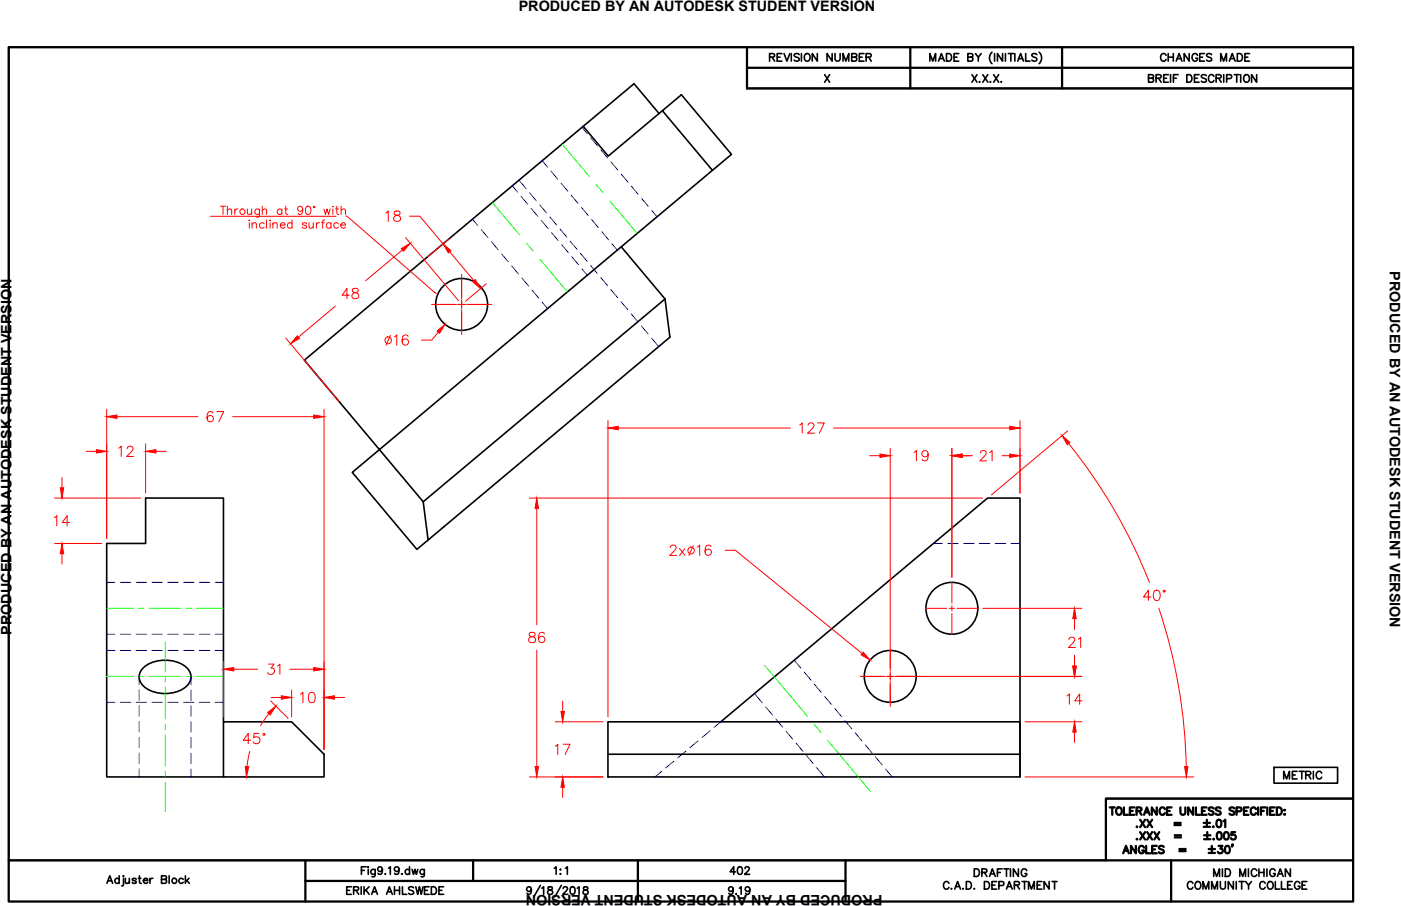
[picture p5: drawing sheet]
<svg xmlns="http://www.w3.org/2000/svg" width="432mm" height="279mm" viewBox="0 0 432 279" stroke-linecap="round" stroke-linejoin="round" font-family="sans-serif">
<!-- layer: OBJECT LINES -->
<g fill="none" stroke="#000" stroke-width=".5">
<path d="M2.7 14.6h227.5v12.7h186.8v219h-76.2v19h-338.1zM286.6 18.9v-2.4l.9 2.4 .9-2.4v2.4M289.3 18.9l.9-2.4 .8 2.4M289.6 18.1h1.1M291.7 16.5h.8a1.25 1.25 0 0 1 .8 1.2 1.25 1.25 0 0 1-.8 1.2h-.8zM294 17.6h.9M295.5 16.5h-1.5v2.4h1.5M298.3 17.6l1.3-.1 .2-.3-.1-.5-1.4-.2v2.4l1.4-.3 .1-.5-.5-.5M300.6 16.5l.9 1.1 .9-1.1M301.5 17.6v1.3M305.8 16.1a2.42 2.42 0 0 0 0 3.5M306.5 16.5v2.4"/>
<path d="M309 16.5v2.4l-1.6-2.4v2.4M309.9 16.5v2.4M310.8 16.5h1.5M311.6 16.5v2.4M312.8 16.5v2.4M313.7 18.9l.9-2.4 .9 2.4M314 18.1h1.1M316.1 16.5v2.4h1.4M319.6 16.8a.88 .88 0 0 0-1.6 .3l.2 .3 1.2 .5a.54 .54 0 0 1 0 .8 1.06 1.06 0 0 1-1.4-.2M320.3 16.1a2.42 2.42 0 0 1 0 3.5M179.7 39l-85.9 72.1 23.1 27.6 102.7-86.2M204.2 34.1l5.8-4.9 15.4 18.4-5.8 4.9z"/>
<path d="M204.2 34.1l-16.7 14-7.8-9.1 15.7-13.2 7.7 9.2M254.1 23l1.6 2.4M255.7 23l-1.6 2.4M299.6 23l1.5 2.4M301.1 23l-1.5 2.4M301.9 25.1l-.1 .2h.2M302.9 23l1.6 2.4M304.5 23l-1.6 2.4M305.2 25.1l-.1 .2h.3M306.2 23l1.6 2.4M307.8 23l-1.6 2.4M308.6 25.1l-.1 .2h.2"/>
<path d="M191.5 76.1l13.5 16.1M205 92.2l1.5 11.8-78 65.4-19.9-23.7 8.3-7 13.5 16M205 92.2l-74.6 62.5M130.4 154.7l1.5 11.8M44.2 205.9a10.8 10.8 0 0 1 13.4 0 4 4 0 0 1-1.5 6.7 11 11 0 0 1-11.9-1.1 3.7 3.7 0 0 1 0-5.6zM68.9 222.6h21l10 10v7h-31zM68.9 222.6v-69h-24v14h-12v72h36M187.4 222.6h127v17h-127zM187.4 232.6h127M222.1 222.6l82.3-69h10v86M392.7 236.6h19.6v4.9h-19.6zM32.9 272.4l.9-2.3 .9 2.3"/>
<path d="M33.3 271.6h1.1M36.7 271.2a.74 .74 0 0 0-1.1-.1 .74 .74 0 0 0 0 1.1 .74 .74 0 0 0 1.1-.1M36.7 270.1v2.3M38.1 270.1v.2zM38.1 270.9v1.9l-.1 .3-.5 .1M38.6 270.9l.1 1.4 .6 .1 .6-.4M39.9 270.9v1.5M42 271.2a.7 .7 0 0 0-1.3 0l1.2 .5 .1 .4a.71 .71 0 0 1-1.3 0M42.6 270.9h.8M43 270.1v1.9l.1 .3 .4 .1M44.2 271.5h1.3a.72 .72 0 0 0-1-.6 .72 .72 0 0 0-.2 1.2l.5 .3 .7-.3M46.2 270.9v1.5"/>
<path d="M47.1 270.9a.77 .77 0 0 0-.9 .6M49.8 271.2l1.3-.1 .2-.6-.5-.4h-1v2.3l1.4-.2 .1-.6-.5-.4M52.1 270.1v2.3M56.5 271.2a.74 .74 0 0 0-1.1-.1 .74 .74 0 0 0 0 1.1 .74 .74 0 0 0 1.1-.1M57.1 270.1v2.3M57.6 271.5l.8 .9M58.3 270.9l-1.2 1.1M111.4 268.4h.9M112.8 267.3h-1.4v2.3M113.5 267.3v.2zM113.5 268.1v1.5M115.6 268.1v1.8a.61 .61 0 0 1-.3 .5 .61 .61 0 0 1-.7-.1"/>
<path d="M115.6 268.4a.75 .75 0 0 0-1.1-.1 .75 .75 0 0 0 0 1.1 .75 .75 0 0 0 1.1-.1M117.9 268.1a.73 .73 0 0 1-1 .6 .73 .73 0 0 1-.3-1.1 .73 .73 0 0 1 1.1 0 1.24 1.24 0 0 1-.7 2l-.5-.3M118.7 269.4l-.1 .1h.3M119.8 267.7l.5-.4v2.3M123 268.1a.73 .73 0 0 1-1 .6 .73 .73 0 0 1-.3-1.1 .73 .73 0 0 1 1.2 0l.1 .5a1.09 1.09 0 0 1-.9 1.5l-.5-.3M123.9 269.4l-.1 .1h.2M126.2 268.4a.75 .75 0 0 0-1.1-.1 .75 .75 0 0 0 0 1.1 .75 .75 0 0 0 1.1-.1M126.2 267.3v2.3M127 268.1l.4 1.5 .5-1.5 .4 1.5 .5-1.5M130.8 268.1v1.8a.61 .61 0 0 1-.4 .5 .61 .61 0 0 1-.6-.1M130.8 268.4a.75 .75 0 0 0-1.1-.1 .75 .75 0 0 0 0 1.1 .75 .75 0 0 0 1.1-.1M163.8 274.2a.72 .72 0 0 1-1 .6 .72 .72 0 0 1-.3-1.1 .72 .72 0 0 1 1.2 .1l.1 .4a1.09 1.09 0 0 1-.9 1.6l-.5-.3"/>
<path d="M166.5 273l-2 3.6M167 273.9l.6-.4v2.3M169 273.6a.47 .47 0 0 0 .2 .8l.5 .1a.67 .67 0 0 1 .6 .6 .67 .67 0 0 1-.5 .7h-.5a.67 .67 0 0 1-.6-.7 .67 .67 0 0 1 .7-.6l.7-.3 .1-.4a.87 .87 0 0 0-1.2-.2zM170.8 267.7l.6-.4v2.3M172.6 268.2h.2zM172.7 269.4v.2zM173 273l-2 3.6M173.6 274l.4-.5 .7 .1 .2 .3-.3 .8-1.1 1.1h1.5M174.3 267.7l.6-.4v2.3M176 273.6a.76 .76 0 0 1 1.1 .3l.1 .6a1.01 1.01 0 0 1-.8 1.3 1.49 1.49 0 0 1-.4-2.2zM177.9 273.9l.6-.4v2.3M179.9 273.6a.47 .47 0 0 0 .2 .8l.5 .1a.67 .67 0 0 1 .7 .6 .67 .67 0 0 1-.6 .7h-.4a.67 .67 0 0 1-.6-.7 .67 .67 0 0 1 .7-.6l.4-.1a.47 .47 0 0 0 .2-.8z"/>
<circle cx="142.3" cy="93.9" r="8"/>
<circle cx="293.4" cy="187.6" r="8"/>
<circle cx="274.4" cy="208.6" r="8"/>
<circle cx="53.7" cy="271.6" r=".77"/>
</g>
<!-- layer: HIDDEN -->
<g fill="none" stroke="#00f" stroke-width=".31">
<path d="M179.4 39.3l1.6 1.9M157.9 57.3l1.6 2M160 55.6l2.2 2.6M163.2 59.4l2.1 2.5M167.1 49.6l1.7 1.9M169.8 52.8l2.1 2.5M172.9 56.5l2.1 2.5M182.1 42.5l2.1 2.5M185.2 46.2l2.1 2.5M188.3 50l2.1 2.4M191.5 53.7l2 2.5M194.6 57.4l2.1 2.5"/>
<path d="M145.6 67.6l1.7 2M148.3 70.8l2.1 2.5M151.4 74.5l2.1 2.5M154.6 78.3l2.1 2.5M160.6 60.5l2.1 2.5M163.7 64.3l2.1 2.4M166.3 63.2l2.1 2.5M166.8 68l2.1 2.5M169.5 66.9l2.1 2.5M170 71.7l2.1 2.5M172.6 70.6l2.1 2.5M173.1 75.4l2.1 2.5"/>
<path d="M175.7 74.4l2.1 2.5M176.1 60.2l2.1 2.5M176.2 79.2l2.1 2.5M178.9 78.1l2.1 2.5M179.2 64l2.1 2.5M182.3 67.7l2.1 2.5M185.5 71.4l2.1 2.5M188.6 75.2l1.6 1.9M197.7 61.2l2.1 2.4M200.9 64.9l1.6 2M157.7 82l2.1 2.5M160.8 85.7l2.1 2.5"/>
<path d="M164 89.5l2.1 2.5M167.1 93.2l1.7 2M179.4 82.9l1.6 2M182 81.9l2.1 2.4M185.1 85.6l2.1 2.5M188.3 89.3l2.1 2.5M191.4 93l2.1 2.5M194.5 96.8l2.1 2.5M197.7 100.5l2.1 2.5M200.8 104.3l2.2 2.6M32.9 179.6h2.5M37.1 179.6h3.2"/>
<path d="M41.9 179.6h3.3M46.8 179.6h3.3M51.7 179.6h3.2M56.6 179.6h3.2M61.4 179.6h3.3M66.3 179.6h2.6M287.7 167.6h2.8M292.1 167.6h3.2M297 167.6h3.2M301.8 167.6h3.3M306.7 167.6h3.3M311.6 167.6h2.8"/>
<path d="M32.9 195.6h2.5M37.1 195.6h3.2M41.9 195.6h3.3M46.8 195.6h3.3M51.7 195.6h3.2M56.6 195.6h3.2M61.4 195.6h3.3M66.3 195.6h2.6M32.9 200.6h2.5M32.9 216.6h2.5M37.1 200.6h3.2M37.1 216.6h3.2"/>
<path d="M41.9 200.6h3.3M41.9 216.6h3.3M42.9 208.6v2.5M42.9 212.7v3.3M42.9 217.6v3.3M46.8 200.6h3.3M46.8 216.6h3.3M51.7 200.6h3.2M51.7 216.6h3.2M56.6 200.6h3.2M56.6 216.6h3.2M58.9 208.7v2.5"/>
<path d="M58.9 212.8v3.2M58.9 217.7v3.2M61.4 200.6h3.3M61.4 216.6h3.3M66.3 200.6h2.6M66.3 216.6h2.6M232.5 213.9l2.5 2.9M236 218l2.1 2.5M244.8 203.6l2 2.4M247.9 207.3l2.1 2.5M251 211l2.1 2.5M254.1 214.8l2.1 2.4"/>
<path d="M257.3 218.5l2.1 2.5M42.9 222.5v3.2M42.9 227.4v3.2M42.9 232.2v3.3M42.9 237.1v2.5M58.9 222.5v3.3M58.9 227.4v3.3M58.9 232.3v3.2M58.9 237.2v2.4M203.9 237.9l-2 1.7M207.7 234.8l-2.5 2M211.4 231.6l-2.5 2.1"/>
<path d="M215.1 228.5l-2.5 2.1M218.9 225.4l-2.5 2M222.1 222.6l-2 1.7M239.1 221.8l2.1 2.5M242.3 225.5l2.1 2.5M245.4 229.2l2.1 2.5M248.5 233l2.1 2.5M251.7 236.7l2.4 2.9M260.4 222.2l2.1 2.5M263.5 226l2.1 2.5M266.7 229.7l2.1 2.5M269.8 233.4l2.1 2.5"/>
<path d="M272.9 237.2l2.1 2.4"/>
</g>
<!-- layer: CENTERLINE -->
<g fill="none" stroke="#0f0" stroke-width=".31">
<path d="M173.2 44.4l8.5 10.1M183.8 57l2.1 2.4M151.7 62.5l8.5 10M162.3 75l2.1 2.5M166.5 80l8.4 10M187.9 61.9l8.5 10.1M32.8 187.6h8.3M42.8 187.6h1.6M46 187.6h9.8M50.9 198v9.1M57.4 187.6h1.6M60.6 187.6h8.4"/>
<path d="M32.8 208.6h8.3M42.8 208.6h1.6M46 208.6h9.8M50.9 208.7v1.6M50.9 211.9v9.8M57.4 208.6h1.6M60.6 208.6h8.4M235.7 205.3l13.2 15.6M50.9 223.3v1.6M50.9 226.6v9.7M50.9 237.9v1.7M251 223.4l2 2.5"/>
<path d="M255.1 228.4l13.2 15.6M50.9 241.2v9"/>
</g>
<!-- layer: DIMENSIONS -->
<g fill="none" stroke="#f00" stroke-width=".31">
<path d="M64.9 66.7h38.7M67.9 63.6h1.7M68.7 63.6v2.5M70.1 64.9l.6-.5 .6 .2 .1 1.5M70.1 63.6v2.5M72.4 64.4v1.7M73.3 64.4a.82 .82 0 0 0-.9 .8M76.2 64.4l.2 1.6 .6 .1 .6-.4M76.7 68h.3zM76.8 68.7v1.7M77.6 64.4v1.7M77.7 69.2l.6-.5 .6 .1 .1 1.6"/>
<path d="M77.7 68.7v1.7M80 64.4l-.1 2.3-.4 .3-.6-.1M80 64.8a.81 .81 0 0 0-1.2-.1 .81 .81 0 0 0 0 1.2 .81 .81 0 0 0 1.2-.1M80.8 64.9l.6-.5 .6 .2 .2 1.5M80.8 63.6v2.5M81.4 69a.81 .81 0 0 0-1.2-.1 .81 .81 0 0 0 0 1.2 .81 .81 0 0 0 1.2-.1M82.2 67.8v2.6M83.2 67.8v.3zM83.2 68.7v1.7M84.1 69.2l.6-.5 .6 .1 .1 1.6M84.1 68.7v1.7M86.4 69.4h1.5a.78 .78 0 0 0-1.2-.7 .78 .78 0 0 0-.2 1.3 .77 .77 0 0 0 1.4 0"/>
<path d="M86.9 64.8a.81 .81 0 0 0-1.2-.1 .81 .81 0 0 0 0 1.2 .81 .81 0 0 0 1.2-.1M86.9 64.4v1.7M87.7 64.4h.9M88.1 63.6v2.1l.1 .3 .5 .1M90 69a.81 .81 0 0 0-1.2-.1 .81 .81 0 0 0 0 1.2 .81 .81 0 0 0 1.2-.1M90 67.8v2.6M93.3 64.4a.79 .79 0 0 1-1.1 .7 .79 .79 0 0 1-.3-1.2 .79 .79 0 0 1 1.3 .1 1.34 1.34 0 0 1-.9 2.1l-.5-.3M94.5 63.7a.81 .81 0 0 1 1.2 .4 1.27 1.27 0 0 1-.8 2 1.62 1.62 0 0 1-.4-2.4zM94.5 69a.76 .76 0 0 0-1.3 0l.1 .3 1.1 .3 .1 .4a.77 .77 0 0 1-1.3 0M95.2 68.7l.1 1.6 .6 .1 .7-.5M96.6 68.7v1.7M97.5 68.7v1.7"/>
<path d="M98.5 68.7a.82 .82 0 0 0-1 .7M99.1 68.7h.8M99.8 64.4l.5 1.7 .5-1.7 .5 1.7 .5-1.7M100.1 67.8l-.5 .2-.1 .3v2.1M102 69a.81 .81 0 0 0-1.2-.1 .81 .81 0 0 0 0 1.2 .81 .81 0 0 0 1.2-.1M102 68.7v1.7M102.6 63.6v.2zM102.6 64.4v1.7M103.5 64.4h.8M103.8 63.6v2.1l.1 .3 .5 .1M104.3 69a.81 .81 0 0 0-1.2-.1 .81 .81 0 0 0 0 1.2 .81 .81 0 0 0 1.2-.1M105 69.4h1.5a.78 .78 0 0 0-1.1-.7 .78 .78 0 0 0-.3 1.3 .77 .77 0 0 0 1.4 0"/>
<path d="M105.1 64.9l.6-.5 .7 .2 .1 1.5M105.1 63.6v2.5M106.6 66.6h.3l27.1 23.6M118.9 65.7l.8-.6v3.2M121.6 65.2a.64 .64 0 0 0 .3 1.1 1.17 1.17 0 0 1 1.3 .4 1.17 1.17 0 0 1 .1 1.2 1.13 1.13 0 0 1-1.2 .3 1.13 1.13 0 0 1-.8-1 1.86 1.86 0 0 1 1.8-1.1l.2-.6a1.19 1.19 0 0 0-1.7-.3zM124 77.1l-11.3 9.5M125 73.3l16.3 19.4M126.2 66.7h3.2l7.1 8.5M138.3 73.7l-6.4 5.4M138.6 77.6l7.5 9M103.3 94.4l-11.3 9.6M107.7 91h-2.3l1.5-2.1v3.2"/>
<path d="M108.8 89.1a.64 .64 0 0 0 .3 1 1.17 1.17 0 0 1 1.2 .4 1.17 1.17 0 0 1 .1 1.3 1.13 1.13 0 0 1-1.2 .3 1.13 1.13 0 0 1-.7-1.1 1.45 1.45 0 0 1 1.5-.9 .65 .65 0 0 0 .3-1l-.5-.2zM133 93.9h7.7M141 93.9h2.6M142.3 84.6v7.7M142.3 92.6v2.6M142.3 95.5v7.7M143.9 93.9h7.7M149.9 87.5l-6.4 5.4M88.1 104.2l16.3 19.5M120.3 103.4l-1.3 3.1M121.5 103.9l.8-.6v3.2M125.8 103.7a.93 .93 0 0 0-1.4-.3 1.9 1.9 0 0 0 .5 3.1 .99 .99 0 0 0 1-.9 .99 .99 0 0 0-.9-1.1 .99 .99 0 0 0-1.1 .9"/>
<path d="M135.1 102.4l-2 2.5h-3.2M26.5 139.2h3.2M32.9 126.2v39.9M36.1 128.5h24.9M36.6 138.2l.8-.6v3.2M39.2 138.4l.1-.5 .5-.3 .9 .2a.71 .71 0 0 1 .1 1l-1.8 2h2.1M44.9 136.9v15.2M48.1 139.2h3.1M65.6 127.4a.91 .91 0 0 0-.9-.5 .91 .91 0 0 0-.7 .6 1.84 1.84 0 0 0 .7 2.6 .99 .99 0 0 0 1.1-.9 .99 .99 0 0 0-.9-1.1 .99 .99 0 0 0-1.1 .9M66.8 126.9h2.2l-1.6 3.2M71.7 128.5h25M99.9 126.2v104.9"/>
<path d="M187.4 129.7v91.4M190.6 132h53M246.5 131l.7-.6v3.2M249.1 131.2l.1-.5 .5-.3 .9 .2a.71 .71 0 0 1 .1 1l-1.8 2h2.1M251.9 130.4h2.2l-1.6 3.2M256.9 132h54.3M274.4 138.3v60.8M281.7 139.6l.7-.7v3.2M293.4 138.3v39.8M302.1 139.7l.2-.5 .4-.3 1 .2a.73 .73 0 0 1 .1 1.1l-1.8 1.9h2.1M305 139.6l.8-.7v3.2M314.4 129.7v22.4"/>
<path d="M329.1 132.9l-23.5 19.7M329.3 136.8a163.7 163.7 0 0 1 25 42.8M16.8 159.6l.7-.6v3.2M16.8 153.6h26.6M19.1 147.2v3.2M163.2 153.6h139.7M165.4 156.8v35.9M268 140.5h3.2M286.1 140a.98 .98 0 0 1-1.4 .8 .98 .98 0 0 1-.4-1.5 .98 .98 0 0 1 1.6 .1 2.91 2.91 0 0 1-.3 2.6 .93 .93 0 0 1-1.3-.3M296.6 140.5h3.1M308.8 140.5h2.4M16.8 167.6h14.6"/>
<path d="M19.1 170.8v3.1M21.5 161.1h-2.3l1.5-2.1v3.2M206.6 168.9l.1-.5 .5-.3 .9 .2a.73 .73 0 0 1 .1 1l-1.8 2h2.1M209.4 169.2l1.7 2.1M211.1 169.2l-1.7 2.1M213.7 168.3l-1.4 3M214.9 168.7l.7-.6v3.2M219.1 168.6a.95 .95 0 0 0-1.3-.3 1.9 1.9 0 0 0 .4 3 .99 .99 0 0 0 1.1-.9 .99 .99 0 0 0-.9-1.1 .99 .99 0 0 0-1.1 .9M223.5 169.7h3.2l39 31.8M293.4 179.5v6.5M163.2 195.2a.64 .64 0 0 0 .4 1 1.17 1.17 0 0 1 1.2 .4 1.17 1.17 0 0 1 .1 1.3 1.14 1.14 0 0 1-1.2 .3 1.14 1.14 0 0 1-.8-1.1 1.45 1.45 0 0 1 1.6-.9 .64 .64 0 0 0 .3-1l-.5-.2zM167.8 195.5a.92 .92 0 0 0-.9-.5 .92 .92 0 0 0-.8 .6 1.86 1.86 0 0 0 .8 2.6 .99 .99 0 0 0 1-.9 .99 .99 0 0 0-.9-1.1 .99 .99 0 0 0-1 .9"/>
<path d="M274.4 199.3v7.7M285.3 187.6h6.5M292.6 187.6h1.6M293.4 186.8v1.6M293.4 189.2v6.5M295 187.6h6.5M302.9 187.6h30.6M329.4 197.3l.2-.5 .4-.3 1 .2a.73 .73 0 0 1 .1 1l-1.8 2h2.1M331.2 190.8v3.3M332.3 197.1l.8-.6v3.2M354.7 184.1h-2.3l1.5-2.1v3.2M355.9 182.2a1.02 1.02 0 0 1 1.5 .4 2.64 2.64 0 0 1-.3 2.4 1.03 1.03 0 0 1-1.5-.4 2.58 2.58 0 0 1 .3-2.4z"/>
<path d="M357.1 187.5a163.7 163.7 0 0 1 8.5 48.9M68.9 204.1v17M72.1 206.4h7.3M82.8 204.8h1.7l-1 1.2a1.06 1.06 0 0 1 1 1.5 1.06 1.06 0 0 1-1.7 .3l-.3-.4M83.4 216.1l5.4 5.4M83.5 215.1h3.2M85.5 205.4l.8-.6v3.2M89.3 206.4h7.4M89.9 212.8v8.3M92.6 214.1l.8-.6v3.2M95.5 213.7a1.04 1.04 0 0 1 1.5 .4 2.65 2.65 0 0 1-.3 2.4 1.03 1.03 0 0 1-1.5-.4 2.59 2.59 0 0 1 .3-2.4zM103 215.1h3.2"/>
<path d="M165.4 200.5v35.9M173.4 216.2v3.2M265.1 208.6h7.7M273.1 208.6h2.6M274.4 207.3v2.6M274.4 210.2v7.7M275.9 208.6h57.6M328.8 214.6l.8-.6v3.2M331.2 202.1v3.3M333.5 216.1h-2.3l1.6-2.1v3.2M77 231.7l-.9 4.7M77.3 228.3h-2.3l1.5-2.1v3.2"/>
<path d="M79.8 226.2h-1.5l-.1 1.3a1.12 1.12 0 0 1 1.7 0 1.12 1.12 0 0 1-.3 1.7 1.12 1.12 0 0 1-1.6-.5M82.9 220.1l-2.6 3.7M163.2 239.6h22.7M171.1 222.6h14.8M171.2 230.1l.7-.6v3.2M173.6 229.5h2.1l-1.5 3.2M315.9 239.6h52M315.9 222.6h17.6M331.2 225.8v3.1M173.4 242.8v3.1"/>
<circle cx="74.7" cy="65.3" r=".84"/>
<circle cx="96.8" cy="63.8" r=".24"/>
<circle cx="119.6" cy="104.9" r="1.05"/>
<circle cx="213" cy="169.7" r="1.05"/>
<circle cx="358.8" cy="182.3" r=".3"/>
<circle cx="81.3" cy="226.5" r=".3"/>
</g>
<g fill="#f00" stroke="#f00" stroke-width=".31">
<path d="M187.4 132l3.2-.5v1z"/>
<path d="M311.2 131.5l3.2 .5-3.2 .5z"/>
<path d="M145.7 86.9l.8-.7 1.6 2.8z"/>
<path d="M136.5 75.2l2.5 2.1-.8 .7z"/>
<path d="M123.7 76.7l2.8-1.7-2.1 2.5z"/>
<path d="M91.6 103.6l.7 .8-2.8 1.6z"/>
<path d="M134.7 102.1l2.4-2.1-1.6 2.8z"/>
<path d="M365.1 236.4h1l-.5 3.2z"/>
<path d="M327.3 134.3l2.5 2.2-.9 .6z"/>
<path d="M32.9 128.5l3.2-.5v1z"/>
<path d="M96.7 128l3.2 .5-3.2 .5z"/>
<path d="M96.7 205.9l3.2 .5-3.2 .5z"/>
<path d="M68.9 206.4l3.2-.5v1z"/>
<path d="M44.9 139.2l3.2-.5v1z"/>
<path d="M29.7 138.7l3.2 .5-3.2 .5z"/>
<path d="M18.6 150.4h1l-.5 3.2z"/>
<path d="M19.1 167.6l.5 3.2h-1z"/>
<path d="M86.7 214.6l3.2 .5-3.2 .5z"/>
<path d="M99.9 215.1l3.1-.5v1z"/>
<path d="M82.5 219.7l2.5-2-1.7 2.8z"/>
<path d="M75.6 236.4l1.1 .1-.7 3.1z"/>
<path d="M330.6 205.4h1.1l-.5 3.2z"/>
<path d="M331.2 222.6l.5 3.2h-1.1z"/>
<path d="M331.2 187.6l.5 3.2h-1.1z"/>
<path d="M266.1 201.1l2.1 2.4-2.8-1.5z"/>
<path d="M311.2 140l3.2 .5-3.2 .6z"/>
<path d="M293.4 140.5l3.2-.5v1.1z"/>
<path d="M271.2 140l3.2 .5-3.2 .6z"/>
<path d="M165.4 153.6l.6 3.2h-1.1z"/>
<path d="M164.9 236.4h1.1l-.6 3.2z"/>
<path d="M172.9 219.4h1l-.5 3.2z"/>
<path d="M173.4 239.6l.5 3.2h-1z"/>
<path d="M134 90.2l.2 .1z"/>
</g>
<!-- layer: BORDER -->
<path d="M2.7 14.6h414.3v263.4h-414.3zM230.2 14.6v12.7h186.8M280.6 14.6v12.7M327.3 14.6v12.7M230.2 20.9h186.8M2.7 265.3h414.3M94.1 265.3v12.7M94.1 271.7h166.5M145.8 265.3v6.4M196.6 265.3v12.7M260.6 265.3v12.7M361 265.3v12.7" fill="none" stroke="#000" stroke-width=".7"/>
<!-- layer: Title Block -->
<g fill="none" stroke="#000" stroke-width=".7">
<path d="M342 249h1.6M342.8 249v2.3M344.2 249.3a.84 .84 0 0 1 1-.3 .84 .84 0 0 1 .5 .9v.5a.87 .87 0 0 1-.8 .9 .87 .87 0 0 1-.9-.9zM346.4 249v2.3h1.3M348.2 250.1h.9M349.7 249h-1.5v2.3h1.5M350.3 250.1l1.3-.1 .2-.3-.1-.5-1.4-.2v2.3M350.4 254.9l-.1 .1h.2M350.4 258.7l-.1 .1h.2M351.1 250.1l.7 1.2M351.4 252.8l1.5 2.3M351.4 256.6l1.5 2.3"/>
<path d="M352.6 251.3l.9-2.3 .8 2.3M352.9 250.5h1.1M352.9 252.8l-1.5 2.3M352.9 256.6l-1.5 2.3M353.6 252.8l1.5 2.3M353.6 256.6l1.5 2.3M355.1 252.8l-1.5 2.3M355.1 256.6l-1.5 2.3M355.8 256.6l1.5 2.3M356.5 249v2.3l-1.5-2.3v2.3M357.3 256.6l-1.5 2.3M359 249.5a.84 .84 0 0 0-.9-.5 .84 .84 0 0 0-.7 .9v.5a.84 .84 0 0 0 .7 .9 .84 .84 0 0 0 .9-.6"/>
<path d="M359.7 250.1h.8M361.1 249h-1.4v2.3h1.4M362 253.8h1.9M362 254.4h1.9M362.1 257.6h1.9M362.1 258.2h1.9M363.8 249v1.6a.77 .77 0 0 0 .8 .7 .77 .77 0 0 0 .7-.7v-1.6M367.7 249v2.3l-1.5-2.3v2.3M368.6 249v2.3h1.3M370.4 250.1h.9M371 253.8h2M371 255h2"/>
<path d="M371.1 257.6h2M371.1 258.8h2M371.9 249h-1.5v2.3h1.5M372 252.8v2M372.1 256.6v2M373.9 254.9l-.1 .1h.2M374 249.3a.86 .86 0 0 0-.8-.3 .86 .86 0 0 0-.7 .5l.2 .4 1.1 .4 .2 .7a1 1 0 0 1-1.5 0M374 258.7l-.1 .1h.3M375.2 252.9a.75 .75 0 0 1 1.1 .3l.1 .6a.98 .98 0 0 1-.8 1.3 1.46 1.46 0 0 1-.4-2.2zM375.3 256.7a.75 .75 0 0 1 1.1 .3l.1 .6a.98 .98 0 0 1-.8 1.3 1.46 1.46 0 0 1-.4-2.2zM376.2 249.3a.86 .86 0 0 0-.8-.3 .86 .86 0 0 0-.7 .5l.2 .4 1.1 .4 .2 .7a1 1 0 0 1-1.5 0M377.1 253.2l.5-.4v2.3"/>
<path d="M377.5 256.7a.75 .75 0 0 1 1.1 .3l.1 .6a.98 .98 0 0 1-.8 1.3 1.46 1.46 0 0 1-.4-2.2zM380.5 249.3a.86 .86 0 0 0-.9-.3 .86 .86 0 0 0-.7 .5l.3 .4 1 .4 .3 .7a1 1 0 0 1-1.6 0M380.7 256.6h-1.1l-.1 1a.81 .81 0 0 1 1.2 0 .81 .81 0 0 1-.1 1.2 .81 .81 0 0 1-1.2-.3M381.1 250.2h1l.5-.4a.58 .58 0 0 0-.5-.8h-1v2.3M383.4 250.1h.9M384.8 249h-1.4v2.3h1.4M387.1 249.5a.84 .84 0 0 0-1-.5 .84 .84 0 0 0-.6 .9v.5a.84 .84 0 0 0 .7 .9 .84 .84 0 0 0 .9-.6M387.8 249v2.3M388.6 250.1h.9M390 249h-1.4v2.3M390.6 249v2.3M391.5 250.1h.8"/>
<path d="M392.9 249h-1.4v2.3h1.4M393.5 249h.8a1.22 1.22 0 0 1 .8 1.1 1.22 1.22 0 0 1-.8 1.2h-.8zM395.8 249.9h.2zM395.9 251.1v.2zM417 246.3h-76.2v19M346.2 263.1l.8-2.2 .9 2.2M346.5 262.4h1.1M350.1 260.9v2.2l-1.5-2.2v2.2M352.6 261.4a.84 .84 0 0 0-1-.5 .84 .84 0 0 0-.6 .8v.6a.82 .82 0 0 0 .8 .9 .82 .82 0 0 0 .8-.9h-.5M353.3 260.9v2.2h1.3M355.1 261.9h.9M356.5 260.9h-1.4v2.2h1.4"/>
<path d="M358.7 261.2a.86 .86 0 0 0-.8-.4 .86 .86 0 0 0-.7 .6l.2 .3 1.1 .5 .2 .6a1 1 0 0 1-1.5 0M363.5 261.8h1.9M363.5 262.5h1.9M372.5 261.8h2M372.5 263h2M373.5 260.9v1.9M375.6 260.9h1.2l-.7 .8a.76 .76 0 0 1 .6 1.3 .76 .76 0 0 1-1.4-.3M377.9 261a.74 .74 0 0 1 1 .3l.2 .5a.99 .99 0 0 1-.9 1.3 1.47 1.47 0 0 1-.3-2.1zM379.9 260.5h-.2h.2l-.2 .6"/>
</g>
<g font-size="5.7">
<text x="236.4" y="20.1">REVISION NUMBER</text>
<text x="356.7" y="20.1">CHANGES MADE</text>
<text x="224" y="270.9">402</text>
<text x="290" y="275.5">C.A.D. DEPARTMENT</text>
<text x="299.5" y="271.6">DRAFTING</text>
<text x="365.1" y="275.5">COMMUNITY COLLEGE</text>
<text x="373.2" y="271.6">MID MICHIGAN</text>
</g>
<g font-size="5.3">
<text x="353.1" y="26.5">BREIF DESCRIPTION</text>
<text x="394.8" y="241.3">METRIC</text>
<text x="105.8" y="276.9">ERIKA AHLSWEDE</text>
<text x="223.7" y="276.9">9.19</text>
</g>
<g font-size="4.4">
<text x="159.9" y="3.5">PRODUCED BY AN AUTODESK STUDENT VERSION</text>
<text x="428.3" y="83.7" transform="rotate(90 428.3 83.7)">PRODUCED BY AN AUTODESK STUDENT VERSION</text>
<text x="3.5" y="195.8" transform="rotate(-90 3.5 195.8)">PRODUCED BY AN AUTODESK STUDENT VERSION</text>
<text x="272" y="275.9" transform="rotate(180 272 275.9)">PRODUCED BY AN AUTODESK STUDENT VERSION</text>
</g>
</svg>
